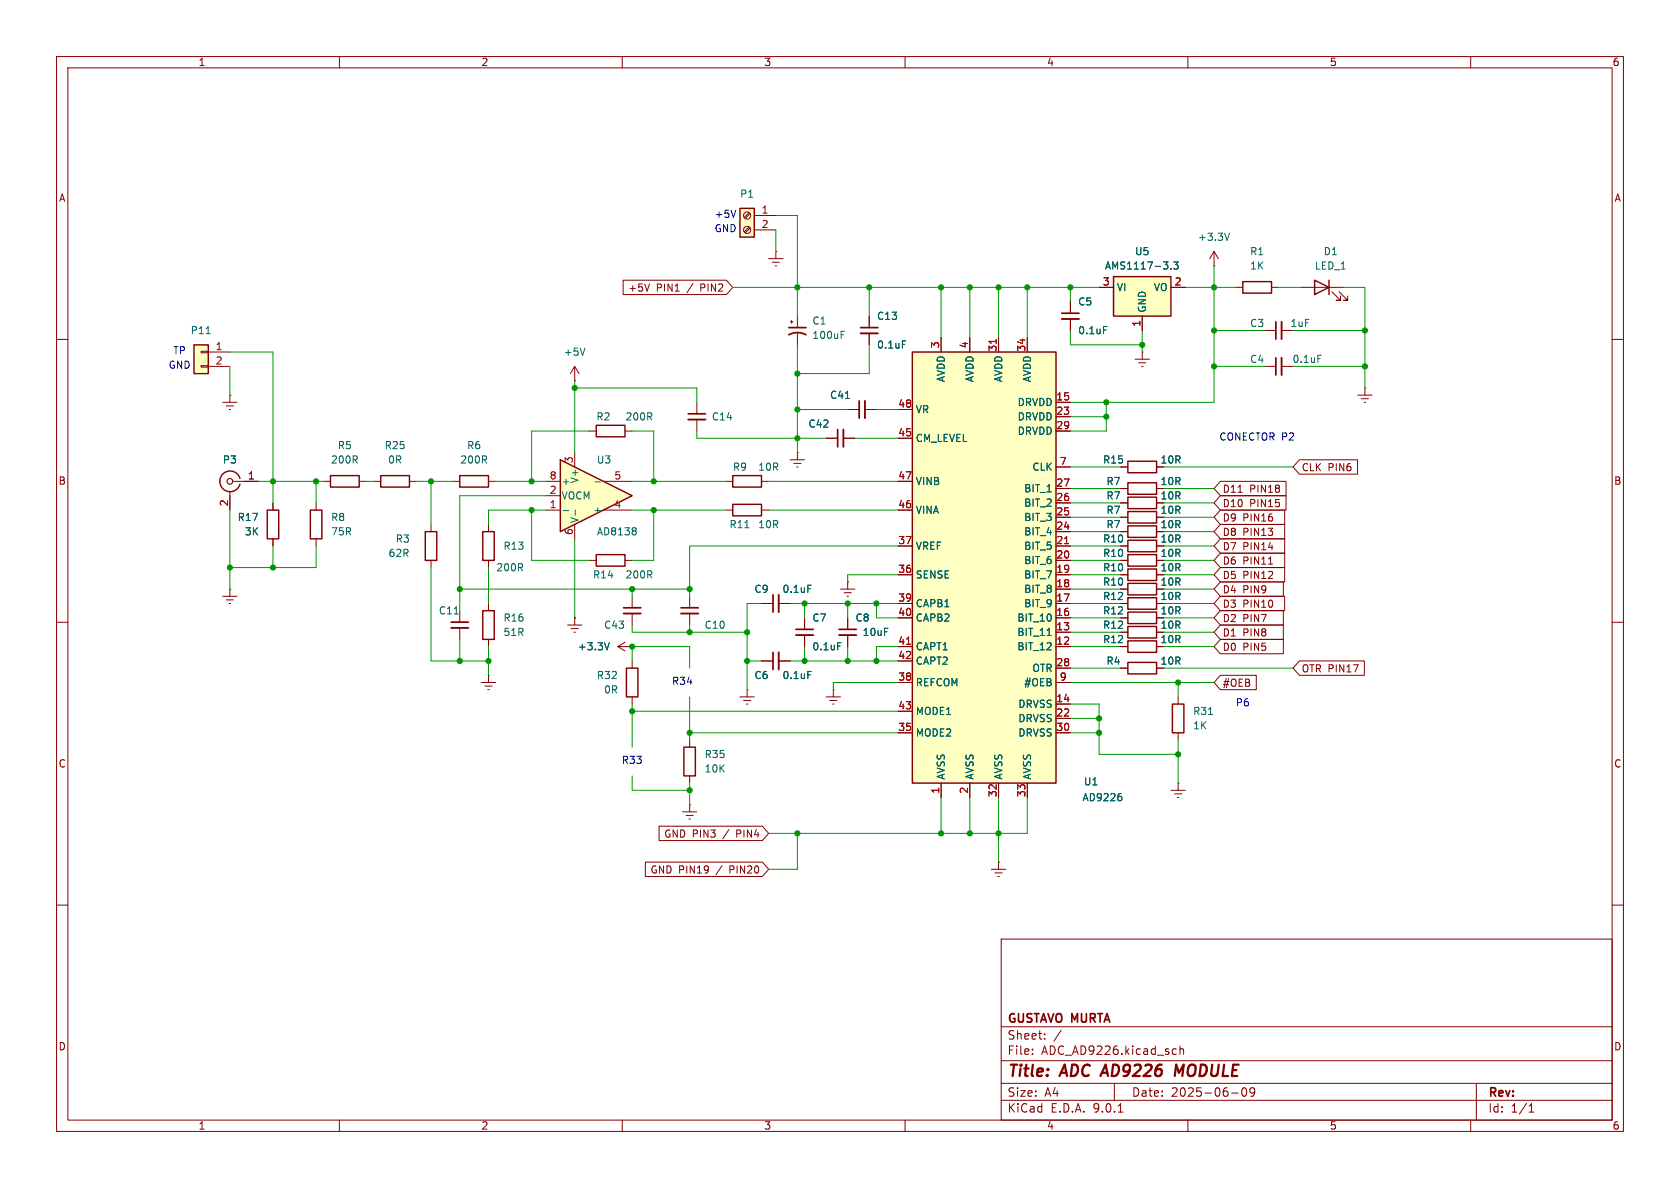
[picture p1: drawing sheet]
<svg xmlns="http://www.w3.org/2000/svg" width="297mm" height="210mm" viewBox="0 0 297 210" stroke-linecap="round" stroke-linejoin="round" font-family="sans-serif">
<g fill="none" stroke="#840000" stroke-width=".18">
<path d="M10 10h277v190h-277zM12 12h273v186h-273zM60 10v2M110 10v2M160 10v2M210 10v2M260 10v2M139.7 56.9h.5M140 56.6v.6M141 55.9v2M141 58.9v2.1M153.7 55.9v2"/>
<path d="M153.7 58.9v2.1M10 60h2M123.2 71.1v2.1M123.2 74.2v2M146 77.5h2.1M149.1 77.5h2M223.5 64.8h2.1M226.6 64.8h2M285 60h2M40.6 86.9v3.3M41.1 85.1h4.6M55.9 88.9v1.3"/>
<path d="M55.9 95.3v1.2M86.4 92.7v1.3M86.4 99.1v1.2M128.3 90.2h1.2M128.3 85.1h1.2M134.6 90.2h1.3M134.6 85.1h1.3M139.7 81.3h2.5M140.3 81.9h1.3M140.8 82.6h.3M141 80h.1M141 80v1.3"/>
<path d="M10 110h2M81.3 108v2M81.3 111v2M86.4 119.4h.1M86.4 106.7v1.3M86.4 113v1.3M86.4 119.4v1.3M100.3 110.5h2.6M101 111.1h1.2M101.5 111.8h.2M101.6 109.2h.1M101.6 109.2v1.3"/>
<path d="M109.2 114.3l1.3 .8M109.2 114.3h2.6M110.5 113.5l-1.3 .8M111.8 114.3h.1M111.8 105.4v2M111.8 108.5v2M111.8 116.8v1.3M134.6 106.7h2.1M134.6 116.8h2.1M137.7 106.7h2M137.7 116.8h2M142.2 109.2v2.1"/>
<path d="M142.2 112.3v2M285 110h2M85.1 120.7h2.5M85.7 121.3h1.3M86.2 121.9h.3M111.8 123.2v1.3M130.8 123.2h2.5M131.4 123.8h1.3M132 124.5h.2M132.1 121.9h.1M132.1 121.9v1.3M10 160h2"/>
<path d="M177 166h108v32h-108zM285 160h2M60 198v2M110 198v2M160 198v2M177 194.5h108M177 191.5h108M177 187.5h108M177 181.5h108M182.5 186.3v.1M182.5 185.5v.1M184.7 183.6v.1"/>
<path d="M184.7 182.8v.1M187.6 182.1l-1.3 2M197 191.5v3M197.7 196.6h.8M207.5 185.4l.5 .1M208 186.3l-.5 .1M208.6 185.5l.2-.1 .4 .1v.9M208.6 184.9v1.5M210 198v2M217.7 193.2h1.2M219.7 192.4l.2-.1a.81 .81 0 0 1 .6 .6 .81 .81 0 0 1-.3 .8l-.2 .1a.81 .81 0 0 1-.3-1.4zM221.8 192.9l-.3 .3h-.3l-.2-.3 .1-.5 .4-.1 .2 .1a.99 .99 0 0 1-.3 1.4h-.3"/>
<path d="M260 198v2M261 191.5v6.5M270.3 196.6h.9M270.3 195.5l.4-.4v1.5"/>
</g>
<path d="M209.3 188.2l-.9 1.4-.5-1.4-.2 2" fill="none" stroke="#840000" stroke-width=".4"/>
<path d="M139.4 59.2a3.2 3.2 0 0 1 3.1 0M139.4 57.9h3.1M152.1 57.9h3.1M121.7 73.2h3M148.1 75.9v3.1M225.6 63.2v3.1M79.8 110h3M110.2 107.4h3.1M136.7 105.2v3M136.7 115.3v3.1M140.7 111.3h3.1" fill="none" stroke="#840000" stroke-width=".3"/>
<path d="M152.1 58.9h3.1M121.7 74.2h3M149.1 75.9v3.1M226.6 63.2v3.1M79.8 111h3M110.2 108.5h3.1M137.7 105.2v3M137.7 115.3v3.1M140.7 112.3h3.1" fill="none" stroke="#840000" stroke-width=".33"/>
<path d="M148.7 59.2h.4M148.7 58.6h.6M159.5 60.3h.6M233 62.8h.6M131.7 93.3h.7M80.3 108.5h.7M107.7 113.6l-.4 1.3M142.8 103.4h.6M142.8 118.7h.6M148.1 113.6h.6" fill="none" stroke="#006464" stroke-width=".18"/>
<path d="M42.4 84.6a1.81 1.81 0 0 0-2.8-1 1.81 1.81 0 0 0 0 3 1.81 1.81 0 0 0 2.8-1M54.9 90.2h2v5.1h-2zM85.3 94h2.1v5.1h-2.1zM129.5 89.2h5.1v2h-5.1zM129.5 84.1h5.1v2h-5.1zM85.3 108h2.1v5h-2.1zM110.7 118.1h2.1v5.1h-2.1z" fill="none" stroke="#840000" stroke-width=".25"/>
<circle cx="40.6" cy="85.1" r=".51" fill="none" stroke="#840000" stroke-width=".2"/>
<path d="M34.3 61h2.5v5h-2.5z" fill="#ffffc2"/>
<path d="M34.3 61h2.5v5h-2.5zM105.4 75.2h5.1v2h-5.1zM47.2 90.2h2.1v5.1h-2.1zM81.3 84.1h5.1v2h-5.1zM105.4 98h5.1v2.1h-5.1zM120.9 132.1h2v5.1h-2z" fill="none" stroke="#840000" stroke-width=".25"/>
<g fill="none" stroke="#840000" stroke-width=".18">
<path d="M35.6 62.1h1.2v.3h-1.2zM35.6 64.6h1.2v.3h-1.2zM36.8 62.2h3.8M36.8 64.8h3.8M39.4 71.1h2.5M40 71.8h1.3M40.5 72.4h.3M40.6 69.9h.1M40.6 69.9v1.2M101.6 67.3h.1M101.6 64.8l-.8 1.2M101.6 64.8l.8 1.2"/>
<path d="M101.6 64.8v2.5M104.1 76.2h1.3M110.5 76.2h1.3M149.9 72.4h2M152.9 72.4h2M48.3 88.9v1.3M48.3 95.3v1.2M80 85.1h1.3M86.4 85.1h1.2M104.1 99.1h1.3M110.5 99.1h1.3M39.4 105.4h2.5"/>
<path d="M40 106h1.3M40.5 106.7h.3M40.6 104.1h.1M40.6 104.1v1.3M148.6 104.1h2.5M149.2 104.8h1.3M149.7 105.4h.3M149.9 102.9h.1M149.9 102.9v1.2M149.9 109.2v2.1M149.9 112.3v2M121.9 130.8v1.3"/>
<path d="M121.9 137.2v1.2M146 123.2h2.6M146.7 123.8h1.3M147.2 124.5h.2M147.3 121.9h.1M147.3 121.9v1.3"/>
</g>
<path d="M36.4 59h.8M103.4 61.5l-.4 1.3M149.5 70.4h.7" fill="none" stroke="#006464" stroke-width=".18"/>
<path d="M151.9 70.9v3M148.3 111.3h3.1" fill="none" stroke="#840000" stroke-width=".3"/>
<path d="M152.9 70.9v3M148.3 112.3h3.1" fill="none" stroke="#840000" stroke-width=".33"/>
<path d="M99.1 81.3l12.7 6.3-12.7 6.4z" fill="#ffffc2"/>
<path d="M58.4 84.1h5.1v2h-5.1zM67.3 84.1h5.1v2h-5.1zM99.1 81.3l12.7 6.3-12.7 6.4z" fill="none" stroke="#840000" stroke-width=".25"/>
<g fill="none" stroke="#840000" stroke-width=".18">
<path d="M223.5 58.4h2.1M226.6 58.4h2M57.1 85.1h1.3M63.5 85.1h1.3M66 85.1h1.3M72.4 85.1h1.3M96.5 85.1h2.6M96.5 87.6h2.6M96.5 90.2h2.6M101.6 80v2.6M101.6 92.7v2.6M106.7 85.1h5.1"/>
<path d="M106.7 90.2h5.1"/>
</g>
<path d="M99.6 90.3h1M101.7 90.1v1M105.2 85.2h1M112.4 93.4l.1 .1-.1 .3M112.4 93.9l.1 .2-.1 .4" fill="none" stroke="#006464" stroke-width=".18"/>
<path d="M225.6 56.9v3" fill="none" stroke="#840000" stroke-width=".3"/>
<path d="M226.6 56.9v3" fill="none" stroke="#840000" stroke-width=".33"/>
<path d="M130.8 36.8h2.5v5.1h-2.5z" fill="#ffffc2"/>
<path d="M130.8 36.8h2.5v5.1h-2.5zM75.2 94h2v5.1h-2z" fill="none" stroke="#840000" stroke-width=".25"/>
<g fill="none" stroke="#840000" stroke-width=".18">
<path d="M132.4 37.6l-.8 .8M132.6 37.8l-.9 .8M133.3 38.1h3.9M132.4 40.1l-.8 .9M132.6 40.3l-.9 .8M133.3 40.6h3.9M135.9 45.7h2.5M136.5 46.4h1.3M137 47h.3M137.2 44.5h.1M137.2 44.5v1.2M76.2 92.7v1.3"/>
<path d="M76.2 99.1v1.2M121.9 105.4v2M121.9 108.5v2"/>
<circle cx="132.1" cy="38.1" r=".63"/>
<circle cx="132.1" cy="40.6" r=".63"/>
</g>
<path d="M120.4 107.4h3" fill="none" stroke="#840000" stroke-width=".3"/>
<path d="M120.4 108.5h3" fill="none" stroke="#840000" stroke-width=".33"/>
<path d="M161.3 62.2h25.4v76.2h-25.4z" fill="#ffffc2"/>
<g fill="none" stroke="#840000" stroke-width=".25">
<path d="M219.7 49.8h5.1v2h-5.1zM161.3 62.2h25.4v76.2h-25.4zM199.4 93h5.1v2h-5.1zM199.4 95.5h5.1v2h-5.1zM199.4 98h5.1v2.1h-5.1zM199.4 90.4h5.1v2.1h-5.1zM199.4 87.9h5.1v2h-5.1zM199.4 85.3h5.1v2.1h-5.1zM199.4 81.5h5.1v2.1h-5.1zM199.4 110.7h5.1v2.1h-5.1zM199.4 108.2h5.1v2h-5.1zM199.4 117.1h5.1v2h-5.1z"/>
<path d="M199.4 113.3h5.1v2h-5.1zM199.4 105.7h5.1v2h-5.1zM199.4 103.1h5.1v2.1h-5.1zM199.4 100.6h5.1v2h-5.1zM207.3 124.5h2v5h-2z"/>
</g>
<g fill="none" stroke="#840000" stroke-width=".18">
<path d="M166.4 59.7v2.5M171.4 59.7v2.5M176.5 59.7v2.5M181.6 59.7v2.5M189.2 53.3v2.1M189.2 56.4v2M214.6 47h.1M214.6 44.5l-.7 1.2M214.6 44.5l.8 1.2M214.6 44.5v2.5M218.4 50.8h1.3M224.8 50.8h1.3"/>
<path d="M158.7 72.4h2.6M158.7 77.5h2.6M186.7 71.1h2.5M186.7 73.7h2.5M186.7 76.2h2.5M158.7 85.1h2.6M158.7 90.2h2.6M158.7 96.5h2.6M186.7 96.5h2.5M186.7 82.6h2.5M186.7 86.4h2.5M186.7 88.9h2.5"/>
<path d="M186.7 91.4h2.5M186.7 94h2.5M186.7 99.1h2.5M198.1 96.5h1.3M198.1 82.6h1.3M198.1 86.4h1.3M198.1 88.9h1.3M198.1 91.4h1.3M198.1 94h1.3M198.1 99.1h1.3M204.5 96.5h1.2M204.5 82.6h1.2"/>
<path d="M204.5 86.4h1.2M204.5 88.9h1.2M204.5 91.4h1.2M204.5 94h1.2M204.5 99.1h1.2M158.7 101.6h2.6M158.7 106.7h2.6M158.7 109.2h2.6M158.7 114.3h2.6M158.7 116.8h2.6M186.7 101.6h2.5M186.7 106.7h2.5"/>
<path d="M186.7 109.2h2.5M186.7 114.3h2.5M186.7 104.1h2.5M186.7 111.8h2.5M186.7 118.1h2.5M198.1 101.6h1.3M198.1 106.7h1.3M198.1 109.2h1.3M198.1 114.3h1.3M198.1 104.1h1.3M198.1 111.8h1.3M198.1 118.1h1.3"/>
<path d="M204.5 101.6h1.2M204.5 106.7h1.2M204.5 109.2h1.2M204.5 114.3h1.2M204.5 104.1h1.2M204.5 111.8h1.2M204.5 118.1h1.2M158.7 120.7h2.6M158.7 125.7h2.6M158.7 129.5h2.6M166.4 138.4v2.6M171.4 138.4v2.6"/>
<path d="M176.5 138.4v2.6M181.6 138.4v2.6M186.7 120.7h2.5M186.7 129.5h2.5M186.7 124.5h2.5M186.7 127h2.5M207 139.7h2.5M208.3 138.4h.1M208.3 123.2v1.3M208.3 129.5v1.3M208.3 138.4v1.3M120.6 143.5h2.6"/>
<path d="M121.3 144.1h1.3M121.8 144.8h.2M121.9 142.2h.1M121.9 142.2v1.3M175.3 153.7h2.5M175.9 154.3h1.3M176.4 154.9h.3M176.5 152.4h.1M176.5 152.4v1.3M207.6 140.3h1.3M208.2 141h.2"/>
</g>
<path d="M176.1 60v.7M188.2 96.1h.7M160.3 113.9h.7" fill="none" stroke="#a90000" stroke-width=".18"/>
<path d="M195.1 57.7h.6M217.4 41.2l-.5 1.3M185.1 112.3h.7M213.7 126.3h.7M198.2 140.8l.1 .2-.1 .5" fill="none" stroke="#006464" stroke-width=".18"/>
<path d="M187.7 55.4h3.1" fill="none" stroke="#840000" stroke-width=".3"/>
<path d="M187.7 56.4h3.1" fill="none" stroke="#840000" stroke-width=".33"/>
<path d="M196.8 48.9h10.2v7h-10.2z" fill="#ffffc2"/>
<path d="M196.8 48.9h10.2v7h-10.2zM232.4 49.5l2.5 1.3-2.5 1.3zM234.9 49.5v2.6" fill="none" stroke="#840000" stroke-width=".25"/>
<g fill="none" stroke="#840000" stroke-width=".18">
<path d="M110.2 49.5h18.2l1.1 1.3-1.1 1.3h-18.2zM114.8 50.2l-.4 1.3M153.7 55.9v2M153.7 58.9v2.1M166.4 59.7v2.5M171.4 59.7v2.5M176.5 59.7v2.5M181.6 59.7v2.5M189.2 53.3v2.1M189.2 56.4v2M194.3 50.8h2.5M201.9 55.9v2.5"/>
<path d="M207 50.8h2.5M229.9 50.8h7.6M235.5 51.6l1.5 1.5h-.8h.8v-.8M236.7 51.6l1.6 1.5h-.8h.8v-.8M146 77.5h2.1M149.1 77.5h2M149.9 72.4h2M152.9 72.4h2M158.7 72.4h2.6M158.7 77.5h2.6M186.7 71.1h2.5M186.7 73.7h2.5"/>
<path d="M186.7 76.2h2.5M200.7 63.5h2.5M201.3 64.1h1.3M201.8 64.8h.3M201.9 62.2h.1M201.9 62.2v1.3M240 69.9h2.6M240.7 70.5h1.2M241.2 71.1h.2M241.3 68.6h.1M241.3 68.6v1.3M40.6 87.6v2.6"/>
<path d="M43.2 85.1h2.5M48.3 88.9v1.3M48.3 95.3v1.2M158.7 85.1h2.6M158.7 90.2h2.6M158.7 96.5h2.6M186.7 96.5h2.5M186.7 82.6h2.5M186.7 86.4h2.5M186.7 88.9h2.5M186.7 91.4h2.5M186.7 94h2.5"/>
<path d="M186.7 99.1h2.5M198.1 96.5h1.3M198.1 82.6h1.3M198.1 86.4h1.3M198.1 88.9h1.3M198.1 91.4h1.3M198.1 94h1.3M198.1 99.1h1.3M204.5 96.5h1.2M204.5 82.6h1.2M204.5 86.4h1.2M204.5 88.9h1.2"/>
<path d="M204.5 91.4h1.2M204.5 94h1.2M204.5 99.1h1.2M215.7 95.2h11.4v2.6h-11.4l-1.1-1.3zM215.7 92.7h11.4v2.6h-11.4l-1.1-1.3zM215.7 90.2h11.4v2.5h-11.4l-1.1-1.3zM215.7 87.6h11.7v2.6h-11.7l-1.1-1.3zM215.7 97.8h11.4v2.5h-11.4l-1.1-1.2zM215.7 85.1h11.7v2.5h-11.7l-1.1-1.2zM218.9 87h.7M224.3 99.7h.7M229.7 81.3h10.3v2.5h-10.3l-1.1-1.2z"/>
<path d="M101.6 109.2h.1M111.8 114.3h.1M134.6 106.7h2.1M134.6 116.8h2.1M137.7 106.7h2M137.7 116.8h2M142.2 109.2v2.1M142.2 112.3v2M149.9 109.2v2.1M149.9 112.3v2M158.7 106.7h2.6M158.7 116.8h2.6"/>
<path d="M158.7 109.2h2.6M158.7 114.3h2.6M158.7 101.6h2.6M186.7 106.7h2.5M186.7 111.8h2.5M186.7 109.2h2.5M186.7 118.1h2.5M186.7 114.3h2.5M186.7 101.6h2.5M186.7 104.1h2.5M198.1 106.7h1.3M198.1 111.8h1.3"/>
<path d="M198.1 109.2h1.3M198.1 118.1h1.3M198.1 114.3h1.3M198.1 101.6h1.3M198.1 104.1h1.3M204.5 106.7h1.2M204.5 111.8h1.2M204.5 109.2h1.2M204.5 118.1h1.2M204.5 114.3h1.2M204.5 101.6h1.2M204.5 104.1h1.2"/>
<path d="M215.7 100.3h11.4v2.6h-11.4l-1.1-1.3zM215.7 105.4h11.4v2.6h-11.4l-1.1-1.3zM215.7 102.9h11.2v2.5h-11.2l-1.1-1.3zM215.7 113h11.2v2.6h-11.2l-1.1-1.3zM215.7 110.5h11.2v2.5h-11.2l-1.1-1.2zM215.7 107.9h11.2v2.6h-11.2l-1.1-1.3zM215.7 119.4h6.4v2.5h-6.4l-1.1-1.2zM229.7 116.8h11.5v2.6h-11.5l-1.1-1.3zM158.7 120.7h2.6M158.7 125.7h2.6M158.7 129.5h2.6M166.4 138.4v2.6"/>
<path d="M171.4 138.4v2.6M176.5 138.4v2.6M181.6 138.4v2.6M186.7 120.7h2.5M186.7 129.5h2.5M186.7 124.5h2.5M186.7 127h2.5M114.1 152.4h20.7l1.1 1.3-1.1 1.2h-20.7zM116.5 146h18.3l1.1 1.3-1.1 1.3h-18.3z"/>
</g>
<path d="M195.1 57.7h.6M207 47.4v.2M207.5 46.3h.8l-.4 .5 .3 .1v.5l-.2 .2-.5-.2M149.5 70.4h.7M159.5 60.3h.6M107.7 113.6l-.4 1.3M142.8 103.4h.6M142.8 118.7h.6M148.1 113.6h.6M185.1 112.3h.7M198.2 140.8l.1 .2-.1 .5" fill="none" stroke="#006464" stroke-width=".18"/>
<g fill="none" stroke="#009600" stroke-width=".18">
<path d="M137.2 38.1h3.8v17.8M129.5 50.8h64.8M137.2 40.6v3.9M153.7 50.8v5.1M166.4 50.8v8.9M171.4 50.8v8.9M176.5 50.8v8.9M181.6 50.8v8.9M189.2 50.8v2.5M189.2 58.4v2.6h12.7M201.9 58.4v3.8M209.5 50.8h8.9"/>
<path d="M214.6 47v24.1h-25.4M214.6 58.4h8.9M226.1 50.8h3.8M228.6 58.4h12.7M237.5 50.8h3.8v17.8M40.6 62.2h7.7v26.7M40.6 64.8v5.1M101.6 67.3v12.7M101.6 68.6h21.6v2.5M104.1 76.2h-10.1v8.9M111.8 76.2h3.8v8.9M123.2 76.2v1.3h22.8"/>
<path d="M141 61v19M141 72.4h8.9M151.1 77.5h7.6M153.7 61v5h-12.7M154.9 72.4h3.8M189.2 73.7h6.4M195.6 71.1v5.1h-6.4M214.6 64.8h8.9M228.6 64.8h12.7M40.6 90.2v13.9M45.7 85.1h11.4M48.3 96.5v3.8"/>
<path d="M55.9 96.5v3.8h-15.3M55.9 85.1v3.8M64.8 85.1h1.2M73.7 85.1h6.3M76.2 85.1v7.6M87.6 85.1h8.9M94 90.2v8.9h10.1M96.5 90.2h-10.1v2.5M96.5 87.6h-15.2v20.4M101.6 95.3v13.9M111.8 85.1h16.5M111.8 90.2h16.5"/>
<path d="M115.6 90.2v8.9h-3.8M135.9 85.1h22.8M135.9 90.2h22.8M158.7 96.5h-36.8v8.9M189.2 99.1h8.9M189.2 96.5h8.9M189.2 86.4h8.9M189.2 91.4h8.9M189.2 94h8.9M189.2 88.9h8.9M189.2 82.6h8.9M205.7 99.1h8.9"/>
<path d="M205.7 96.5h8.9M205.7 86.4h8.9M205.7 91.4h8.9M205.7 94h8.9M205.7 88.9h8.9M205.7 82.6h22.9M76.2 100.3v16.5h10.2M81.3 104.1h40.6M81.3 113v3.8M86.4 100.3v6.4M86.4 114.3v5.1M111.8 110.5v1.3h20.3"/>
<path d="M111.8 104.1v1.3M111.8 116.8v-2.5h10.1v3.8M121.9 110.5v1.3M132.1 116.8h2.5M134.6 106.7h-2.5v15.2M139.7 106.7h19M139.7 116.8h19M142.2 106.7v2.5M142.2 114.3v2.5M149.9 106.7v2.5M149.9 114.3v2.5M154.9 106.7v2.5h3.8"/>
<path d="M158.7 114.3h-3.8v2.5M158.7 101.6h-8.8v1.3M189.2 111.8h8.9M189.2 106.7h8.9M189.2 104.1h8.9M189.2 114.3h8.9M189.2 101.6h8.9M189.2 109.2h8.9M189.2 118.1h8.9M205.7 111.8h8.9M205.7 106.7h8.9M205.7 104.1h8.9"/>
<path d="M205.7 114.3h8.9M205.7 101.6h8.9M205.7 109.2h8.9M205.7 118.1h22.9M111.8 124.5v7.6M111.8 137.2v2.5h10.1M111.8 125.7h46.9M121.9 123.2v7.6M121.9 138.4v3.8M121.9 129.5h36.8M158.7 120.7h-11.4v1.2M189.2 129.5h5.1"/>
<path d="M189.2 120.7h25.4M189.2 124.5h5.1v8.9h14M189.2 127h5.1M208.3 120.7v2.5M208.3 130.8v7.6M141 147.3v6.4h-5.1M166.4 141v6.3M171.4 141v6.3M176.5 141v11.4M181.6 141v6.3h-45.7"/>
</g>
<path d="M130.1 37.2l-.4 1.2" fill="none" stroke="#0000c2" stroke-width=".18"/>
<path d="M176.1 60v.7M188.2 96.1h.7M160.3 113.9h.7" fill="none" stroke="#a90000" stroke-width=".18"/>
<g fill="#009600" stroke="#009600" stroke-width=".18">
<circle cx="81.3" cy="116.8" r=".46"/>
<circle cx="86.4" cy="116.8" r=".46"/>
<circle cx="81.3" cy="104.1" r=".46"/>
<circle cx="94" cy="85.1" r=".46"/>
<circle cx="94" cy="90.2" r=".46"/>
<circle cx="76.2" cy="85.1" r=".46"/>
<circle cx="48.3" cy="85.1" r=".46"/>
<circle cx="55.9" cy="85.1" r=".46"/>
<circle cx="48.3" cy="100.3" r=".46"/>
<circle cx="40.6" cy="100.3" r=".46"/>
<circle cx="132.1" cy="111.8" r=".46"/>
<circle cx="132.1" cy="116.8" r=".46"/>
<circle cx="111.8" cy="114.3" r=".46"/>
<circle cx="142.2" cy="106.7" r=".46"/>
<circle cx="111.8" cy="104.1" r=".46"/>
<circle cx="121.9" cy="104.1" r=".46"/>
<circle cx="111.8" cy="125.7" r=".46"/>
<circle cx="121.9" cy="129.5" r=".46"/>
<circle cx="121.9" cy="111.8" r=".46"/>
<circle cx="142.2" cy="116.8" r=".46"/>
<circle cx="101.6" cy="68.6" r=".46"/>
<circle cx="141" cy="77.5" r=".46"/>
<circle cx="115.6" cy="90.2" r=".46"/>
<circle cx="115.6" cy="85.1" r=".46"/>
<circle cx="141" cy="66" r=".46"/>
<circle cx="141" cy="72.4" r=".46"/>
<circle cx="121.9" cy="139.7" r=".46"/>
<circle cx="149.9" cy="116.8" r=".46"/>
<circle cx="154.9" cy="116.8" r=".46"/>
<circle cx="149.9" cy="106.7" r=".46"/>
<circle cx="181.6" cy="50.8" r=".46"/>
<circle cx="141" cy="50.8" r=".46"/>
<circle cx="153.7" cy="50.8" r=".46"/>
<circle cx="176.5" cy="50.8" r=".46"/>
<circle cx="171.4" cy="50.8" r=".46"/>
<circle cx="166.4" cy="50.8" r=".46"/>
<circle cx="154.9" cy="106.7" r=".46"/>
<circle cx="166.4" cy="147.3" r=".46"/>
<circle cx="141" cy="147.3" r=".46"/>
<circle cx="176.5" cy="147.3" r=".46"/>
<circle cx="171.4" cy="147.3" r=".46"/>
<circle cx="194.3" cy="127" r=".46"/>
<circle cx="194.3" cy="129.5" r=".46"/>
<circle cx="208.3" cy="133.4" r=".46"/>
<circle cx="208.3" cy="120.7" r=".46"/>
<circle cx="195.6" cy="73.7" r=".46"/>
<circle cx="195.6" cy="71.1" r=".46"/>
<circle cx="214.6" cy="50.8" r=".46"/>
<circle cx="214.6" cy="58.4" r=".46"/>
<circle cx="214.6" cy="64.8" r=".46"/>
<circle cx="189.2" cy="50.8" r=".46"/>
<circle cx="201.9" cy="61" r=".46"/>
<circle cx="241.3" cy="64.8" r=".46"/>
<circle cx="241.3" cy="58.4" r=".46"/>
</g>
<g font-size="2.8" fill="#840000">
<text x="178" y="190.9">Title:</text>
<text x="187.7" y="190.9">ADC AD9226</text>
<text x="209.4" y="190.9">MODULE</text>
</g>
<g font-size="2.1" fill="#840000">
<text x="178" y="184">Sheet:</text>
<text x="178" y="181.2">GUSTAVO MURTA</text>
<text x="178" y="186.7">File:</text>
<text x="184.1" y="186.7">ADC_AD9226.kicad_sch</text>
<text x="178" y="196.9">KiCad</text>
<text x="178" y="194.1">Size:</text>
<text x="184.7" y="194.1">A4</text>
<text x="185.7" y="196.9">E.D.A.</text>
<text x="193.3" y="196.9">9.0.1</text>
<text x="200" y="194.1">Date:</text>
<text x="207" y="194.1">2025-06-09</text>
<text x="263" y="194.3">Rev:</text>
<text x="263" y="196.9">Id:</text>
<text x="267.1" y="196.9">1/1</text>
</g>
<g font-size="1.8" fill="#840000">
<text x="35" y="11.9">1</text>
<text x="85" y="11.9">2</text>
<text x="135" y="11.9">3</text>
<text x="185" y="11.9">4</text>
<text x="235" y="11.9">5</text>
<text x="285" y="11.9">6</text>
<text x="10.3" y="35.9">A</text>
<text x="285.3" y="35.9">A</text>
<text x="111" y="51.8">+5V</text>
<text x="116" y="51.8">PIN1</text>
<text x="121.6" y="51.8">/</text>
<text x="124.1" y="51.8">PIN2</text>
<text x="230" y="83.5">CLK</text>
<text x="234.8" y="83.5">PIN6</text>
<text x="10.3" y="85.9">B</text>
<text x="216.1" y="89.9">D10</text>
<text x="216.1" y="87.3">D11</text>
<text x="220.9" y="89.9">PIN15</text>
<text x="220.9" y="87.3">PIN18</text>
<text x="285.3" y="85.9">B</text>
<text x="216.1" y="94.9">D8</text>
<text x="216.1" y="92.4">D9</text>
<text x="219.7" y="94.9">PIN13</text>
<text x="219.7" y="92.4">PIN16</text>
<text x="216.1" y="97.5">D7</text>
<text x="216.1" y="100">D6</text>
<text x="219.7" y="97.5">PIN14</text>
<text x="219.7" y="100">PIN11</text>
<text x="216.1" y="102.6">D5</text>
<text x="216.1" y="107.6">D3</text>
<text x="216.1" y="105.1">D4</text>
<text x="219.7" y="102.6">PIN12</text>
<text x="219.7" y="107.6">PIN10</text>
<text x="219.7" y="105.1">PIN9</text>
<text x="216.1" y="112.7">D1</text>
<text x="216.1" y="110.2">D2</text>
<text x="219.7" y="112.7">PIN8</text>
<text x="219.7" y="110.2">PIN7</text>
<text x="216.1" y="115.3">D0</text>
<text x="219.7" y="115.3">PIN5</text>
<text x="230" y="119.1">OTR PIN17</text>
<text x="216.1" y="121.6">#OEB</text>
<text x="10.3" y="135.9">C</text>
<text x="285.3" y="135.9">C</text>
<text x="117.3" y="148.3">GND PIN3</text>
<text x="128" y="148.3">/</text>
<text x="130.5" y="148.3">PIN4</text>
<text x="114.9" y="154.6">GND PIN19</text>
<text x="126.7" y="154.6">/</text>
<text x="129.2" y="154.6">PIN20</text>
<text x="10.3" y="185.9">D</text>
<text x="285.3" y="185.9">D</text>
<text x="35" y="199.9">1</text>
<text x="85" y="199.9">2</text>
<text x="135" y="199.9">3</text>
<text x="185" y="199.9">4</text>
<text x="235" y="199.9">5</text>
<text x="285" y="199.9">6</text>
</g>
<g font-size="1.8" fill="#006464">
<text x="130.7" y="35.2">P1</text>
<text x="195.2" y="47.9">AMS1117-3.3</text>
<text x="200.6" y="45.3">U5</text>
<text x="211.7" y="42.8">+3.3V</text>
<text x="220.9" y="45.3">R1</text>
<text x="220.9" y="47.9">1K</text>
<text x="232.4" y="47.9">LED_1</text>
<text x="233.9" y="45.3">D1</text>
<text x="197.4" y="51.7">VI</text>
<text x="203.9" y="51.7">VO</text>
<text x="33.6" y="59.3">P11</text>
<text x="143.5" y="57.6">C1</text>
<text x="154.9" y="56.7">C13</text>
<text x="190.5" y="54.2">C5</text>
<text x="190.5" y="59.3">0.1uF</text>
<text x="202.8" y="55.4" transform="rotate(-90 202.8 55.4)">GND</text>
<text x="220.9" y="58">C3</text>
<text x="228" y="58">1uF</text>
<text x="99.6" y="63.1">+5V</text>
<text x="143.5" y="60.1">100uF</text>
<text x="154.9" y="61.8">0.1uF</text>
<text x="220.9" y="64.4">C4</text>
<text x="228.4" y="64.4">0.1uF</text>
<text x="146.6" y="70.7">C41</text>
<text x="167.2" y="67.7" transform="rotate(-90 167.2 67.7)">AVDD</text>
<text x="172.3" y="67.7" transform="rotate(-90 172.3 67.7)">AVDD</text>
<text x="177.4" y="67.7" transform="rotate(-90 177.4 67.7)">AVDD</text>
<text x="179.8" y="72">DRVDD</text>
<text x="182.5" y="67.7" transform="rotate(-90 182.5 67.7)">AVDD</text>
<text x="105.3" y="74.5">R2</text>
<text x="110.5" y="74.5">200R</text>
<text x="125.7" y="74.5">C14</text>
<text x="142.8" y="75.8">C42</text>
<text x="161.8" y="73.3">VR</text>
<text x="179.8" y="74.5">DRVDD</text>
<text x="179.8" y="77.1">DRVDD</text>
<text x="39.3" y="82.1">P3</text>
<text x="58.4" y="82.1">200R</text>
<text x="59.6" y="79.6">R5</text>
<text x="67.9" y="79.6">R25</text>
<text x="68.5" y="82.1">0R</text>
<text x="81.3" y="82.1">200R</text>
<text x="82.5" y="79.6">R6</text>
<text x="105.4" y="82.1">U3</text>
<text x="129.5" y="83.4">R9</text>
<text x="133.9" y="83.4">10R</text>
<text x="161.8" y="78.3">CM_LEVEL</text>
<text x="182.4" y="83.4">CLK</text>
<text x="194.9" y="82.1">R15</text>
<text x="205.1" y="82.1">10R</text>
<text x="99.2" y="86">+</text>
<text x="99.2" y="88.5">VOCM</text>
<text x="102.5" y="85.5" transform="rotate(-90 102.5 85.5)">V+</text>
<text x="161.8" y="86">VINB</text>
<text x="181" y="87.2">BIT_1</text>
<text x="181" y="89.8">BIT_2</text>
<text x="195.5" y="88.5">R7</text>
<text x="195.5" y="86">R7</text>
<text x="205.1" y="88.5">10R</text>
<text x="205.1" y="86">10R</text>
<text x="41.9" y="92.3">R17</text>
<text x="43.2" y="94.8">3K</text>
<text x="58.4" y="92.3">R8</text>
<text x="58.4" y="94.8">75R</text>
<text x="102.5" y="92.6" transform="rotate(-90 102.5 92.6)">V-</text>
<text x="104.8" y="91">+</text>
<text x="105.4" y="94.8">AD8138</text>
<text x="128.9" y="93.6">R11</text>
<text x="133.9" y="93.6">10R</text>
<text x="161.8" y="91">VINA</text>
<text x="181" y="92.3">BIT_3</text>
<text x="181" y="94.8">BIT_4</text>
<text x="195.5" y="93.6">R7</text>
<text x="195.5" y="91">R7</text>
<text x="205.1" y="93.6">10R</text>
<text x="205.1" y="91">10R</text>
<text x="68.6" y="98.7">62R</text>
<text x="69.9" y="96.1">R3</text>
<text x="87.6" y="101.2">200R</text>
<text x="88.9" y="97.4">R13</text>
<text x="161.8" y="97.4">VREF</text>
<text x="181" y="97.4">BIT_5</text>
<text x="181" y="99.9">BIT_6</text>
<text x="194.9" y="96.1">R10</text>
<text x="194.9" y="101.2">R10</text>
<text x="194.9" y="98.7">R10</text>
<text x="205.1" y="96.1">10R</text>
<text x="205.1" y="101.2">10R</text>
<text x="205.1" y="98.7">10R</text>
<text x="104.7" y="102.5">R14</text>
<text x="110.5" y="102.5">200R</text>
<text x="133.3" y="105">C9</text>
<text x="138.2" y="105">0.1uF</text>
<text x="161.8" y="102.5">SENSE</text>
<text x="161.8" y="107.5">CAPB1</text>
<text x="181" y="102.5">BIT_7</text>
<text x="181" y="105">BIT_8</text>
<text x="181" y="107.5">BIT_9</text>
<text x="194.9" y="106.3">R12</text>
<text x="194.9" y="103.7">R10</text>
<text x="205.1" y="106.3">10R</text>
<text x="205.1" y="103.7">10R</text>
<text x="77.5" y="108.8">C11</text>
<text x="88.9" y="110.1">R16</text>
<text x="88.9" y="112.6">51R</text>
<text x="106.7" y="111.4">C43</text>
<text x="124.5" y="111.4">C10</text>
<text x="143.5" y="110.1">C7</text>
<text x="151.1" y="110.1">C8</text>
<text x="152.4" y="112.6">10uF</text>
<text x="161.8" y="110.1">CAPB2</text>
<text x="179.7" y="110.1">BIT_10</text>
<text x="179.7" y="112.6">BIT_11</text>
<text x="194.9" y="111.4">R12</text>
<text x="194.9" y="108.8">R12</text>
<text x="194.9" y="113.9">R12</text>
<text x="205.1" y="111.4">10R</text>
<text x="205.1" y="108.8">10R</text>
<text x="205.1" y="113.9">10R</text>
<text x="102.1" y="115.2">+3.3V</text>
<text x="143.5" y="115.2">0.1uF</text>
<text x="161.8" y="115.2">CAPT1</text>
<text x="161.8" y="117.7">CAPT2</text>
<text x="179.7" y="115.2">BIT_12</text>
<text x="182.4" y="119">OTR</text>
<text x="195.5" y="117.7">R4</text>
<text x="205.1" y="117.7">10R</text>
<text x="105.4" y="120.2">R32</text>
<text x="106.7" y="122.8">0R</text>
<text x="133.3" y="120.2">C6</text>
<text x="138.2" y="120.2">0.1uF</text>
<text x="161.8" y="121.5">REFCOM</text>
<text x="179.9" y="125.3">DRVSS</text>
<text x="181" y="121.5">#OEB</text>
<text x="161.8" y="126.6">MODE1</text>
<text x="161.8" y="130.4">MODE2</text>
<text x="179.9" y="127.9">DRVSS</text>
<text x="179.9" y="130.4">DRVSS</text>
<text x="210.8" y="129.1">1K</text>
<text x="210.8" y="126.6">R31</text>
<text x="124.5" y="134.2">R35</text>
<text x="124.5" y="136.8">10K</text>
<text x="167.2" y="137.9" transform="rotate(-90 167.2 137.9)">AVSS</text>
<text x="172.3" y="137.9" transform="rotate(-90 172.3 137.9)">AVSS</text>
<text x="177.4" y="137.9" transform="rotate(-90 177.4 137.9)">AVSS</text>
<text x="182.5" y="137.9" transform="rotate(-90 182.5 137.9)">AVSS</text>
<text x="191.3" y="141.8">AD9226</text>
<text x="191.5" y="139">U1</text>
</g>
<g font-size="1.8" fill="#0000c2">
<text x="126.2" y="38.7">+5V</text>
<text x="126.2" y="41.3">GND</text>
<text x="29.7" y="65.4">GND</text>
<text x="30.5" y="62.8">TP</text>
<text x="215.5" y="78.1">CONECTOR P2</text>
<text x="118.7" y="121.3">R34</text>
<text x="218.4" y="125.1">P6</text>
<text x="109.8" y="135.2">R33</text>
</g>
<g font-size="1.8" fill="#a90000">
<text x="134.5" y="37.8">1</text>
<text x="134.5" y="40.4">2</text>
<text x="194.9" y="50.5">3</text>
<text x="207.6" y="50.5">2</text>
<text x="201.7" y="57.9" transform="rotate(-90 201.7 57.9)">1</text>
<text x="38" y="62">1</text>
<text x="38" y="64.5">2</text>
<text x="166.1" y="61.7" transform="rotate(-90 166.1 61.7)">3</text>
<text x="171.2" y="61.7" transform="rotate(-90 171.2 61.7)">4</text>
<text x="176.3" y="62.3" transform="rotate(-90 176.3 62.3)">31</text>
<text x="181.4" y="62.3" transform="rotate(-90 181.4 62.3)">34</text>
<text x="186.6" y="70.9">15</text>
<text x="158.7" y="72.1">48</text>
<text x="158.7" y="77.2">45</text>
<text x="186.6" y="73.4">23</text>
<text x="186.6" y="75.9">29</text>
<text x="101.3" y="82" transform="rotate(-90 101.3 82)">3</text>
<text x="187.3" y="82.3">7</text>
<text x="40.4" y="89.6" transform="rotate(-90 40.4 89.6)">2</text>
<text x="43.7" y="84.8">1</text>
<text x="97.1" y="84.8">8</text>
<text x="97.1" y="87.4">2</text>
<text x="97.1" y="89.9">1</text>
<text x="108.5" y="84.8">5</text>
<text x="108.5" y="89.9">4</text>
<text x="158.7" y="84.8">47</text>
<text x="158.7" y="89.9">46</text>
<text x="186.6" y="86.1">27</text>
<text x="186.6" y="88.6">26</text>
<text x="101.3" y="94.7" transform="rotate(-90 101.3 94.7)">6</text>
<text x="186.6" y="91.2">25</text>
<text x="186.6" y="93.7">24</text>
<text x="158.7" y="96.3">37</text>
<text x="158.7" y="101.3">36</text>
<text x="186.6" y="96.3">21</text>
<text x="186.6" y="98.8">20</text>
<text x="186.6" y="101.3">19</text>
<text x="158.7" y="106.4">39</text>
<text x="186.6" y="103.9">18</text>
<text x="186.6" y="106.4">17</text>
<text x="158.7" y="109">40</text>
<text x="186.6" y="109">16</text>
<text x="186.6" y="111.5">13</text>
<text x="158.7" y="114">41</text>
<text x="158.7" y="116.6">42</text>
<text x="186.6" y="114">12</text>
<text x="186.6" y="117.9">28</text>
<text x="158.7" y="120.4">38</text>
<text x="158.7" y="125.5">43</text>
<text x="186.6" y="124.2">14</text>
<text x="187.3" y="120.4">9</text>
<text x="158.7" y="129.3">35</text>
<text x="186.6" y="126.7">22</text>
<text x="186.6" y="129.3">30</text>
<text x="166.1" y="140.4" transform="rotate(-90 166.1 140.4)">1</text>
<text x="171.2" y="140.4" transform="rotate(-90 171.2 140.4)">2</text>
<text x="176.3" y="141" transform="rotate(-90 176.3 141)">32</text>
<text x="181.4" y="141" transform="rotate(-90 181.4 141)">33</text>
</g>
</svg>
